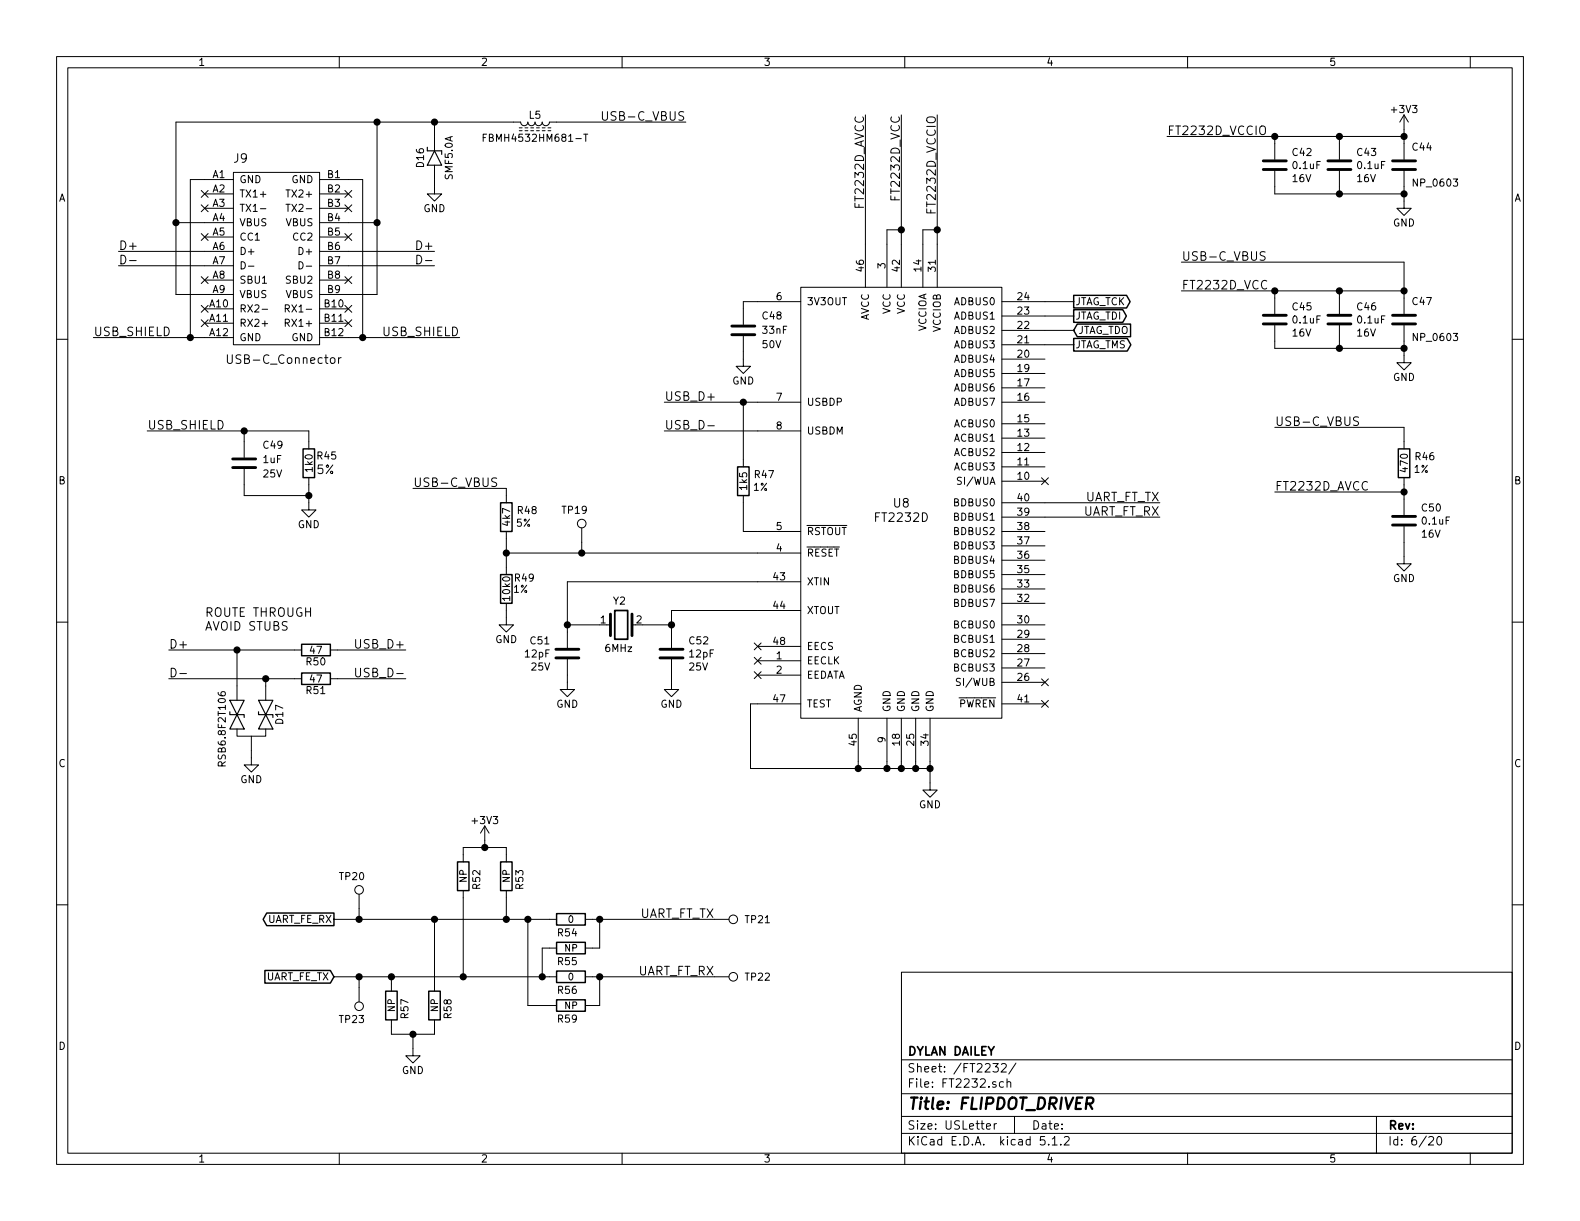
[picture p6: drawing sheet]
<svg xmlns="http://www.w3.org/2000/svg" width="279mm" height="216mm" viewBox="0 0 279 216" stroke-linecap="round" stroke-linejoin="round" font-family="sans-serif">
<g fill="none" stroke="#000" stroke-width=".18">
<path d="M10 10h259.4v195.9h-259.4zM12 12h255.4v191.9h-255.4zM60 10v2M106.5 19.7l.1 1.4a.48 .48 0 0 0 .7 0l.1-1.4M110 10v2M160 10v2M210 10v2M260 10v2M31.1 39.4h10.2M35.6 33.7l1.2 1.2M35.6 36.2l1.2 1.2M36.2 34.3h5.1"/>
<path d="M36.2 36.8h5.1M36.8 33.7l-1.2 1.2M36.8 36.2l-1.2 1.2M41.3 30.5h15.2v30.5h-15.2zM41.3 31.8h-7.6v27.9M46.1 36.9h.9M50.6 33.6h.7M50.6 36.1h.7M50.9 36.1v1.3M56.5 31.8h7.6v27.9M56.5 34.3h5.1M56.5 36.8h5.1"/>
<path d="M56.5 39.4h10.2M61 36.2l1.2 1.2M61 33.7l1.2 1.2M62.2 36.2l-1.2 1.2M62.2 33.7l-1.2 1.2M66.7 21.6v30.5h-10.2M76.8 29.2v5.1h1.3l-1.3 1.3-1.2-1.3h1.2M76.8 21.6v5.1M85.4 24.3h.5M86.1 23.7h-.7v1.3M91.8 22.6h.5M91.8 23.1h.5"/>
<path d="M92.8 22.6h.5M92.8 23.1h.5M93.9 22.6h.5M93.9 23.1h.5M94.9 22.6h.5M94.9 23.1h.5M95.9 22.6h.5M95.9 23.1h.5M96.9 22.6h.5M96.9 23.1h.5M103.2 23.7h.7M103.6 23.7v1.3"/>
<path d="M121.3 21.6h-24.1a.63 .63 0 0 1-.7 .6 .63 .63 0 0 1-.6-.6 .63 .63 0 0 1-.7 .6 .63 .63 0 0 1-.6-.6 .63 .63 0 0 1-.6 .6 .63 .63 0 0 1-.7-.6 .63 .63 0 0 1-.6 .6 .63 .63 0 0 1-.6-.6h-61v30.5h10.2M153 20.3v30.5M159.4 20.3v30.5M163.9 36.9v.7h1.5M164.6 37.1v.5M165.7 20.3v30.5M206.4 24.1h41.9M225.4 30.2v4.1h22.9M225.4 24.1v4.1M236.9 24.1v4.1M236.9 30.2v4.1M248.3 30.2v6.6h1.3l-1.3 1.3-1.3-1.3h1.3"/>
<path d="M248.3 20.3v7.9M248.3 20.3l-.8 1.3M248.3 20.3l.7 1.3M10 60h2M16.5 59.7h24.8M21 44.5h20.3M21 47h20.3M21.4 45.1a.77 .77 0 0 1 .9 .8 .77 .77 0 0 1-.9 .8zM22.9 46.1h1.2M35.6 41.3l1.2 1.2M35.6 48.9l1.2 1.2M35.6 54l1.2 1.2"/>
<path d="M35.6 56.5l1.2 1.3M36.2 54.6h5.1M36.2 57.2h5.1M36.2 41.9h5.1M36.2 49.5h5.1M36.8 41.3l-1.2 1.2M36.8 48.9l-1.2 1.2M36.8 54l-1.2 1.2M36.8 56.5l-1.2 1.3M42.6 46.3a.64 .64 0 0 1 .8 .6 .64 .64 0 0 1-.8 .6zM43.9 47.1h1M46.4 54.7h.9"/>
<path d="M46.4 57.2h.9M50.4 54.6l.7-.1 .1-.2-.1-.3-.2-.1h-.5v1.3M50.4 57.1l.7-.1 .1-.1-.1-.3-.2-.2h-.5v1.3M50.7 54.6l.5 .6M52.9 46.3a.64 .64 0 0 1 .7 .6 .64 .64 0 0 1-.7 .6zM54.2 47.1h.9M56.5 54.6h5.1M56.5 57.2h5.1M56.5 59.7h24.8M56.5 41.9h5.1M56.5 44.5h20.3M56.5 47h20.3"/>
<path d="M56.5 49.5h5.1M61 56.5l1.2 1.3M61 54l1.2 1.2M61 48.9l1.2 1.2M61 41.3l1.2 1.2M62.2 56.5l-1.2 1.3M62.2 54l-1.2 1.2M62.2 48.9l-1.2 1.2M62.2 41.3l-1.2 1.2M73.7 45.1a.77 .77 0 0 1 .9 .8 .77 .77 0 0 1-.9 .8zM75.2 46.1h1.2M131.4 59.4v5.4h1.3l-1.3 1.2-1.2-1.2h1.2"/>
<path d="M141.6 50.8h35.6v76.2h-35.6zM141.6 53.3h-10.2v4.1M159.4 40.6h-2.6v10.2M165.7 40.6h-2.5v10.2M177.2 58.4h12.7M177.2 55.9h12.7M177.2 53.3h12.7M208.9 51.4h39.4M208.9 46.4h39.4v9.1M223.7 44.6a.68 .68 0 0 0-.8 0v.5l.7 .3v.5a.62 .62 0 0 1-.8 0M225.4 51.4v4.1M225.4 57.5v4.1h22.9"/>
<path d="M236.9 51.4v4.1M236.9 57.5v4.1M248.3 57.5v6.6h1.3l-1.3 1.3-1.3-1.3h1.3M267.4 60h2M26 76.2h28.6v3.2M40.2 62.7l.1 1.4a.48 .48 0 0 0 .7 0l.1-1.4M43.2 76.2v4.7M59.9 63.2v1.1M60.3 63.2l-.3 .1-.1 .2M117.5 71.1h24.1M117.5 76.2h24.1M125.2 75.3h1.1"/>
<path d="M131.4 71.1v11.5M177.2 77.5h7.6M177.2 74.9h7.6M177.2 71.1h7.6M177.2 68.6h7.6M177.2 66h7.6M177.2 63.5h7.6M177.2 61h12.7M225.4 75.6h22.9v3.8M240.2 73.8a.68 .68 0 0 0-.8 0v.5l.8 .4v.4a.62 .62 0 0 1-.9 .1M43.2 82.9v4.7h11.4M54.6 84.5v5.7h1.3l-1.3 1.2-1.3-1.2h1.3"/>
<path d="M73 86.4h16.5v2.5M87.8 84.6a.68 .68 0 0 0-.8 0v.5l.8 .3v.5a.62 .62 0 0 1-.9 .1M89.5 97.8h52.1M89.5 94v7.6M102.9 93.3v4.5M131.4 87.6v6.4h10.2M177.2 85.1h7.6M177.2 82.6h7.6M177.2 80h7.6M177.2 99.1h7.6M177.2 96.5h7.6M177.2 94h7.6"/>
<path d="M177.2 91.4h27.9M177.2 88.9h27.9M184.2 84.5l1.2 1.2M185.4 84.5l-1.2 1.2M225.4 87h22.9M248.3 93.1v6.6h1.3l-1.3 1.3-1.3-1.3h1.3M248.3 84.5v6.6M10 110h2M29.8 114.9h23.5M30.3 118.2a.77 .77 0 0 1 .9 .7 .77 .77 0 0 1-.9 .8zM31.8 119.1h1.2M41.9 114.9v8.9"/>
<path d="M58.4 114.9h13.4M62.9 118.2v1.2l.3 .3h.3l.3-.3v-1.2M89.5 106.7v3.8h1.3l-1.3 1.3-1.2-1.3h1.2M100.3 116.6v5.3h1.3l-1.3 1.3-1.2-1.3h1.2M100.3 110.5h5.7M107.3 110.5h.6M111.8 110.5h.6M113.7 110.5h5M118.7 116.6v5.3h1.3l-1.3 1.3-1.2-1.3h1.2M133.4 113.7l1.2 1.2M133.4 116.2l1.2 1.2M133.4 118.8l1.2 1.2"/>
<path d="M134 116.8h7.6M134 119.4h7.6M134 114.3h7.6M134.6 113.7l-1.2 1.2M134.6 116.2l-1.2 1.2M134.6 118.8l-1.2 1.2M141.6 102.9h-41.3v11.7M141.6 108h-22.9v6.6M177.2 118.1h7.6M177.2 115.6h7.6M177.2 113h7.6M177.2 110.5h7.6"/>
<path d="M177.2 106.7h7.6M177.2 104.1h7.6M177.2 101.6h7.6M267.4 110h2M29.8 120h23.5M38.6 122.4v.3a.79 .79 0 0 0 1.3 .1l-.2-.4h-.5l-.1 .4 .2 .2M41.9 128.9v1.3h5.1v-1.3M44.4 130.2v5.1h1.3l-1.3 1.2-1.2-1.2h1.2M47 120v3.8M58.4 120h13.4M141.6 124.5h-8.9v11.4h31.8M151.8 127v8.9"/>
<path d="M156.8 127v8.9M159.4 127v8.9M161.9 127v8.9M164.5 127v12.7h1.2l-1.2 1.3-1.3-1.3h1.3M169.8 120l-.5-.1-.1 .2v.4l.5 .2 .1 .3-.2 .2h-.5M177.2 120.7h7.6M177.2 124.5h7.6M184.2 123.9l1.2 1.2M184.2 120l1.2 1.3M185.4 123.9l-1.2 1.2M185.4 120l-1.2 1.3M10 160h2"/>
<path d="M63.5 158.1v4.5M81.9 152.4v-2.5h7.6v2.5M81.9 157.5v15.2M85.7 146.1l-.7 1.2M85.7 146.1v3.8M85.7 146.1l.8 1.2M89.5 157.5v5.1M267.4 160h2M59.1 162.6h39.3M59.1 172.7h39.3M63.5 172.7v4.5M69.2 172.7v2.6"/>
<path d="M76.8 162.6v12.7M93.3 162.6v15.2h5.1M98.4 167.6h-2.5v5.1M103.5 162.6h25.4M103.5 172.7h25.4M106 172.7v5.1h-2.5M106 162.6v5h-2.5M159.4 171.9h108v32h-108zM69.2 180.3v2.6h7.6v-2.6M73 182.9v3.8h1.3l-1.3 1.3-1.2-1.3h1.2M159.4 197.4h108M159.4 193.4h108"/>
<path d="M159.4 187.4h108M174.4 199.2l.8-.2-.1-.2-.4-.1-.3 .2 .1 .7h.6M175.6 188.1h.9l-.5 .5 .5 .2v.6l-.3 .2-.6-.2M175.8 198.7v1M176.2 198.7l-.3 .1-.1 .2M177.1 188.2l.2-.1h.4l.3 .4-1 1.1h1M177.4 191.3h-.4l-.3 .2 .1 .6 .2 .2 .4-.1M178.1 191.4l.1-.1a.37 .37 0 0 1 .5 .2v.8M178.1 190.8v1.5M179.4 197.4v3M179.7 188l-1.3 1.9M243.4 197.4v6.5"/>
<path d="M60 203.9v2M110 203.9v2M159.4 200.4h108M160 203.9v2M184.7 201h-.7l-.1 .7 .2-.2 .6 .1 .1 .2-.1 .5-.2 .2-.6-.2M185.4 202.3v.2M186.1 201.4l.4-.4v1.5M186.1 202.5h.8M187.6 202.3v.2M188.2 201.1l.2-.1h.4l.3 .4-.9 1.1h.9M210 203.9v2M252.7 201.1l.2-.1h.3l.3 .4-.9 1.1h.9"/>
<path d="M254.3 201h.3a.94 .94 0 0 1 0 1.5 .8 .8 0 0 1-.6-.7 .8 .8 0 0 1 .3-.8zM260 203.9v2"/>
<circle cx="102.9" cy="92.6" r=".76"/>
<circle cx="63.5" cy="157.4" r=".76"/>
<circle cx="63.5" cy="177.9" r=".76"/>
<circle cx="129.7" cy="172.7" r=".76"/>
<circle cx="129.7" cy="162.6" r=".76"/>
</g>
<path d="M192.1 195.1h.8a.56 .56 0 0 0 .4-.4 .56 .56 0 0 0-.3-.6h-.7l-.3 2M192.6 195.1l.5 1" fill="none" stroke="#000" stroke-width=".41"/>
<path d="M75.6 26.7h2.5v.6M76.8 26.7l1.3 2.5h-2.5zM40.6 123.8h2.6l-1.3 2.6zM40.6 125.9v.5h2.6v.5M41.9 126.4l1.3 2.5h-2.6zM45.7 123.8h2.6l-1.3 2.6zM45.7 125.9v.5h2.6v.5M47 126.4l1.3 2.5h-2.6z" fill="none" stroke="#000" stroke-width=".2"/>
<g fill="#000" stroke="#000" stroke-width=".25">
<circle cx="31.1" cy="39.4" r=".51"/>
<circle cx="66.7" cy="21.6" r=".51"/>
<circle cx="66.7" cy="39.4" r=".51"/>
<circle cx="76.8" cy="21.6" r=".51"/>
<circle cx="225.4" cy="24.1" r=".51"/>
<circle cx="236.9" cy="34.3" r=".51"/>
<circle cx="236.9" cy="24.1" r=".51"/>
<circle cx="248.3" cy="24.1" r=".51"/>
<circle cx="248.3" cy="34.3" r=".51"/>
<circle cx="33.7" cy="59.7" r=".51"/>
<circle cx="64.1" cy="59.7" r=".51"/>
<circle cx="159.4" cy="40.6" r=".51"/>
<circle cx="165.7" cy="40.6" r=".51"/>
<circle cx="225.4" cy="51.4" r=".51"/>
<circle cx="236.9" cy="51.4" r=".51"/>
<circle cx="248.3" cy="51.4" r=".51"/>
<circle cx="43.2" cy="76.2" r=".51"/>
<circle cx="131.4" cy="71.1" r=".51"/>
<circle cx="236.9" cy="61.6" r=".51"/>
<circle cx="248.3" cy="61.6" r=".51"/>
<circle cx="54.6" cy="87.6" r=".51"/>
<circle cx="89.5" cy="97.8" r=".51"/>
<circle cx="102.9" cy="97.8" r=".51"/>
<circle cx="248.3" cy="87" r=".51"/>
<circle cx="41.9" cy="114.9" r=".51"/>
<circle cx="100.3" cy="110.5" r=".51"/>
<circle cx="118.7" cy="110.5" r=".51"/>
<circle cx="47" cy="120" r=".51"/>
<circle cx="151.8" cy="135.9" r=".51"/>
<circle cx="156.8" cy="135.9" r=".51"/>
<circle cx="159.4" cy="135.9" r=".51"/>
<circle cx="161.9" cy="135.9" r=".51"/>
<circle cx="164.5" cy="135.9" r=".51"/>
<circle cx="85.7" cy="149.9" r=".51"/>
<circle cx="63.5" cy="172.7" r=".51"/>
<circle cx="63.5" cy="162.6" r=".51"/>
<circle cx="69.2" cy="172.7" r=".51"/>
<circle cx="76.8" cy="162.6" r=".51"/>
<circle cx="81.9" cy="172.7" r=".51"/>
<circle cx="89.5" cy="162.6" r=".51"/>
<circle cx="93.3" cy="162.6" r=".51"/>
<circle cx="95.9" cy="172.7" r=".51"/>
<circle cx="106" cy="162.6" r=".51"/>
<circle cx="106" cy="172.7" r=".51"/>
<circle cx="73" cy="182.9" r=".51"/>
</g>
<g fill="none" stroke="#000" stroke-width=".51">
<path d="M223.4 30h4.1M223.4 28.4h4.1M234.8 30h4.1M234.8 28.4h4.1M246.3 30h4M246.3 28.4h4M129.4 59.2h4.1M129.4 57.7h4.1M223.4 57.3h4.1M223.4 55.8h4.1M234.8 57.3h4.1M234.8 55.8h4.1"/>
<path d="M246.3 57.3h4M246.3 55.8h4M41.1 82.7h4.1M41.1 81.2h4.1M246.3 92.8h4M246.3 91.3h4M98.3 116.3h4.1M98.3 114.8h4.1M107.9 108.6v3.8M111.8 108.6v3.8M116.7 116.3h4.1M116.7 114.8h4.1"/>
</g>
<g fill="none" stroke="#000" stroke-width=".25">
<path d="M189.9 52.2h9.3l.6 1.1-.6 1.2h-9.3zM189.9 54.8h8.7l.6 1.1-.6 1.1h-8.7zM189.9 59.8h9.4l.7 1.2-.7 1.1h-9.4zM190.5 57.3h9.4v2.2h-9.4l-.6-1.1zM53.6 79.4h2v5.1h-2zM247.3 79.4h2v5.1h-2zM88.5 88.9h2.1v5.1h-2.1zM130.4 82.6h2.1v5h-2.1zM53.3 113.9h5.1v2.1h-5.1zM53.3 119h5.1v2h-5.1zM88.5 101.6h2.1v5.1h-2.1zM80.9 152.4h2v5.1h-2z"/>
<path d="M88.5 152.4h2.1v5.1h-2.1zM46.8 171.6h11.6l.7 1.1-.7 1.1h-11.6zM47.2 161.4h11.9v2.3h-11.9l-.7-1.1zM68.2 175.3h2v5h-2zM75.8 175.3h2.1v5h-2.1zM98.4 161.5h5.1v2.1h-5.1zM98.4 171.7h5.1v2h-5.1zM98.4 166.6h5.1v2.1h-5.1zM98.4 176.8h5.1v2h-5.1z"/>
</g>
<path d="M108.7 108h2.3v5h-2.3z" fill="none" stroke="#000" stroke-width=".3"/>
<text font-size="2.8" x="160.4" y="196.2">Title: FLIPDOT_DRIVER</text>
<g font-size="2.1">
<text x="107.5" y="21.3">USB-C_VBUS</text>
<text x="206.4" y="23.9">FT2232D_VCCIO</text>
<text x="41.4" y="28.8">J9</text>
<text x="159.1" y="34.8" transform="rotate(-90 159.1 34.8)">FT2232D_VCC</text>
<text x="152.8" y="36.4" transform="rotate(-90 152.8 36.4)">FT2232D_AVCC</text>
<text x="165.5" y="37.1" transform="rotate(-90 165.5 37.1)">FT2232D_VCCIO</text>
<text x="21" y="44.2">D+</text>
<text x="74.1" y="44.2">D+</text>
<text x="208.9" y="46.1">USB-C_VBUS</text>
<text x="208.9" y="51.2">FT2232D_VCC</text>
<text x="16.5" y="59.4">USB_SHIELD</text>
<text x="67.8" y="59.4">USB_SHIELD</text>
<text x="40.9" y="64.3">USB-C_Connector</text>
<text x="117.5" y="70.9">USB_D+</text>
<text x="26" y="75.9">USB_SHIELD</text>
<text x="117.5" y="75.9">USB_D-</text>
<text x="225.4" y="75.3">USB-C_VBUS</text>
<text x="56" y="83.8">5%</text>
<text x="73" y="86.1">USB-C_VBUS</text>
<text x="158" y="89.7">U8</text>
<text x="191.5" y="88.6">UART_FT_TX</text>
<text x="225.4" y="86.7">FT2232D_AVCC</text>
<text x="155" y="92.3">FT2232D</text>
<text x="191.3" y="91.2">UART_FT_RX</text>
<text x="36.2" y="109.1">ROUTE THROUGH</text>
<text x="36.2" y="111.5">AVOID STUBS</text>
<text x="29.8" y="114.7">D+</text>
<text x="63.3" y="114.7">USB_D+</text>
<text x="63.9" y="119.8">USB_D-</text>
<text x="112.8" y="162.3">UART_FT_TX</text>
<text x="112.6" y="172.5">UART_FT_RX</text>
<text x="160.4" y="189.6">Sheet: /FT2232/</text>
<text x="160.4" y="186.6">DYLAN DAILEY</text>
<text x="160.4" y="192.3">File: FT2232.sch</text>
<text x="160.4" y="202.5">KiCad E.D.A. kicad 5.1.2</text>
<text x="160.4" y="199.7">Size: USLetter</text>
<text x="182.4" y="199.7">Date:</text>
<text x="245.4" y="199.7">Rev:</text>
<text x="245.4" y="202.5">Id: 6/20</text>
</g>
<g font-size="1.8">
<text x="35" y="11.6">1</text>
<text x="85" y="11.6">2</text>
<text x="135" y="11.6">3</text>
<text x="185" y="11.6">4</text>
<text x="235" y="11.6">5</text>
<text x="93.6" y="21">L5</text>
<text x="246.2" y="20">+3V3</text>
<text x="75" y="29.5" transform="rotate(-90 75 29.5)">D16</text>
<text x="86.4" y="25.1">FBMH4532HM681-T</text>
<text x="228.6" y="27.6">C42</text>
<text x="228.7" y="29.9">0.1uF</text>
<text x="240.1" y="27.6">C43</text>
<text x="240.2" y="29.9">0.1uF</text>
<text x="249.8" y="26.6">C44</text>
<text x="10.4" y="35.6">A</text>
<text x="37.6" y="31.5">A1</text>
<text x="37.6" y="34">A2</text>
<text x="42.3" y="32.4">GND</text>
<text x="42.3" y="34.9">TX1+</text>
<text x="51.2" y="34.9">TX2+</text>
<text x="51.6" y="32.4">GND</text>
<text x="57.9" y="31.5">B1</text>
<text x="57.9" y="34">B2</text>
<text x="80.1" y="31.7" transform="rotate(-90 80.1 31.7)">SMF5.0A</text>
<text x="228.6" y="32.2">16V</text>
<text x="240" y="32.2">16V</text>
<text x="250.1" y="33">NP_0603</text>
<text x="267.8" y="35.6">A</text>
<text x="37.6" y="36.6">A3</text>
<text x="37.6" y="39.1">A4</text>
<text x="37.6" y="41.7">A5</text>
<text x="42.3" y="37.5">TX1-</text>
<text x="42.3" y="40">VBUS</text>
<text x="50.6" y="40">VBUS</text>
<text x="51.7" y="37.5">TX2-</text>
<text x="57.9" y="36.6">B3</text>
<text x="57.9" y="39.1">B4</text>
<text x="57.9" y="41.7">B5</text>
<text x="74.9" y="37.5">GND</text>
<text x="246.3" y="40.1">GND</text>
<text x="37.6" y="44.2">A6</text>
<text x="37.6" y="46.7">A7</text>
<text x="42.3" y="42.5">CC1</text>
<text x="42.3" y="45.1">D+</text>
<text x="52" y="42.5">CC2</text>
<text x="53.2" y="45.1">D+</text>
<text x="57.9" y="44.2">B6</text>
<text x="57.9" y="46.7">B7</text>
<text x="152.8" y="48" transform="rotate(-90 152.8 48)">46</text>
<text x="156.6" y="47.5" transform="rotate(-90 156.6 47.5)">3</text>
<text x="159.1" y="48" transform="rotate(-90 159.1 48)">42</text>
<text x="162.9" y="48" transform="rotate(-90 162.9 48)">14</text>
<text x="165.5" y="48" transform="rotate(-90 165.5 48)">31</text>
<text x="37.6" y="49.3">A8</text>
<text x="37.6" y="51.8">A9</text>
<text x="42.3" y="50.2">SBU1</text>
<text x="42.3" y="52.7">VBUS</text>
<text x="50.6" y="52.7">VBUS</text>
<text x="50.8" y="50.2">SBU2</text>
<text x="57.9" y="49.3">B8</text>
<text x="57.9" y="51.8">B9</text>
<text x="137.3" y="53.1">6</text>
<text x="142.6" y="54">3V3OUT</text>
<text x="168.9" y="54">ADBUS0</text>
<text x="180" y="53.1">24</text>
<text x="190.1" y="54">JTAG_TCK</text>
<text x="249.8" y="53.9">C47</text>
<text x="37.1" y="54.4">A10</text>
<text x="37.1" y="56.9">A11</text>
<text x="37.1" y="59.4">A12</text>
<text x="42.3" y="55.2">RX2-</text>
<text x="42.3" y="57.8">RX2+</text>
<text x="51" y="57.8">RX1+</text>
<text x="51.5" y="55.2">RX1-</text>
<text x="57.4" y="54.4">B10</text>
<text x="57.4" y="56.9">B11</text>
<text x="57.4" y="59.4">B12</text>
<text x="134.9" y="56.5">C48</text>
<text x="135" y="59">33nF</text>
<text x="153.7" y="56.8" transform="rotate(-90 153.7 56.8)">AVCC</text>
<text x="157.5" y="55.5" transform="rotate(-90 157.5 55.5)">VCC</text>
<text x="160" y="55.5" transform="rotate(-90 160 55.5)">VCC</text>
<text x="163.8" y="58.7" transform="rotate(-90 163.8 58.7)">VCCIOA</text>
<text x="166.4" y="58.7" transform="rotate(-90 166.4 58.7)">VCCIOB</text>
<text x="168.9" y="59.1">ADBUS2</text>
<text x="168.9" y="56.5">ADBUS1</text>
<text x="180" y="58.2">22</text>
<text x="180" y="55.6">23</text>
<text x="190.1" y="56.5">JTAG_TDI</text>
<text x="190.7" y="59.1">JTAG_TDO</text>
<text x="228.6" y="59.5">16V</text>
<text x="228.6" y="54.9">C45</text>
<text x="228.7" y="57.2">0.1uF</text>
<text x="240" y="59.5">16V</text>
<text x="240.1" y="54.9">C46</text>
<text x="240.2" y="57.2">0.1uF</text>
<text x="42.3" y="60.3">GND</text>
<text x="51.6" y="60.3">GND</text>
<text x="134.9" y="61.6">50V</text>
<text x="168.9" y="64.1">ADBUS4</text>
<text x="168.9" y="61.6">ADBUS3</text>
<text x="180" y="65.8">19</text>
<text x="180" y="63.2">20</text>
<text x="180" y="60.7">21</text>
<text x="190.1" y="61.6">JTAG_TMS</text>
<text x="250.1" y="60.3">NP_0603</text>
<text x="129.5" y="68">GND</text>
<text x="137.3" y="70.9">7</text>
<text x="142.6" y="71.8">USBDP</text>
<text x="168.9" y="71.8">ADBUS7</text>
<text x="168.9" y="69.2">ADBUS6</text>
<text x="168.9" y="66.7">ADBUS5</text>
<text x="180" y="70.9">16</text>
<text x="180" y="68.3">17</text>
<text x="246.3" y="67.4">GND</text>
<text x="137.3" y="75.9">8</text>
<text x="142.6" y="76.8">USBDM</text>
<text x="168.9" y="75.6">ACBUS0</text>
<text x="180" y="77.2">13</text>
<text x="180" y="74.7">15</text>
<text x="46.6" y="81.9">1uF</text>
<text x="46.6" y="79.3">C49</text>
<text x="55.3" y="83.4" transform="rotate(-90 55.3 83.4)">1k0</text>
<text x="56.2" y="81.3">R45</text>
<text x="168.9" y="83.2">ACBUS3</text>
<text x="168.9" y="80.6">ACBUS2</text>
<text x="168.9" y="78.1">ACBUS1</text>
<text x="180" y="82.3">11</text>
<text x="180" y="79.8">12</text>
<text x="249" y="83.4" transform="rotate(-90 249 83.4)">470</text>
<text x="250.1" y="83.6">1%</text>
<text x="250.3" y="81.4">R46</text>
<text x="10.4" y="85.6">B</text>
<text x="46.6" y="84.4">25V</text>
<text x="132.1" y="86.6" transform="rotate(-90 132.1 86.6)">1k5</text>
<text x="133.2" y="86.8">1%</text>
<text x="133.5" y="84.6">R47</text>
<text x="168.9" y="89.5">BDBUS0</text>
<text x="169.8" y="85.7">SI/WUA</text>
<text x="180" y="84.8">10</text>
<text x="180" y="88.6">40</text>
<text x="267.8" y="85.6">B</text>
<text x="52.7" y="93.4">GND</text>
<text x="90.2" y="92.9" transform="rotate(-90 90.2 92.9)">4k7</text>
<text x="91.3" y="93.1">5%</text>
<text x="91.6" y="90.9">R48</text>
<text x="99.5" y="90.9">TP19</text>
<text x="137.3" y="93.7">5</text>
<text x="142.6" y="94.6">RSTOUT</text>
<text x="168.9" y="94.6">BDBUS2</text>
<text x="168.9" y="92.1">BDBUS1</text>
<text x="180" y="93.7">38</text>
<text x="180" y="91.2">39</text>
<text x="251.5" y="95.1">16V</text>
<text x="251.5" y="90.4">C50</text>
<text x="251.6" y="92.8">0.1uF</text>
<text x="137.3" y="97.5">4</text>
<text x="142.6" y="98.4">RESET</text>
<text x="168.9" y="99.7">BDBUS4</text>
<text x="168.9" y="97.2">BDBUS3</text>
<text x="180" y="101.3">35</text>
<text x="180" y="98.8">36</text>
<text x="180" y="96.3">37</text>
<text x="90.2" y="106.1" transform="rotate(-90 90.2 106.1)">10k0</text>
<text x="90.8" y="104.8">1%</text>
<text x="91.1" y="102.8">R49</text>
<text x="108.5" y="106.9">Y2</text>
<text x="136.8" y="102.6">43</text>
<text x="136.8" y="107.7">44</text>
<text x="142.6" y="103.5">XTIN</text>
<text x="168.9" y="107.3">BDBUS7</text>
<text x="168.9" y="104.8">BDBUS6</text>
<text x="168.9" y="102.2">BDBUS5</text>
<text x="180" y="106.4">32</text>
<text x="180" y="103.9">33</text>
<text x="246.3" y="102.9">GND</text>
<text x="87.6" y="113.7">GND</text>
<text x="93.9" y="113.9">C51</text>
<text x="106.2" y="110.2">1</text>
<text x="112.5" y="110.2">2</text>
<text x="121.9" y="113.9">C52</text>
<text x="142.6" y="108.6">XTOUT</text>
<text x="168.9" y="113.7">BCBUS1</text>
<text x="168.9" y="111.1">BCBUS0</text>
<text x="180" y="112.8">29</text>
<text x="180" y="110.2">30</text>
<text x="54.2" y="117.7">R50</text>
<text x="54.9" y="115.6">47</text>
<text x="92.9" y="116.3">12pF</text>
<text x="94" y="118.6">25V</text>
<text x="107.1" y="115.3">6MHz</text>
<text x="121.9" y="118.6">25V</text>
<text x="122" y="116.3">12pF</text>
<text x="136.8" y="114">48</text>
<text x="137.3" y="116.6">1</text>
<text x="137.3" y="119.1">2</text>
<text x="142.6" y="117.5">EECLK</text>
<text x="142.6" y="114.9">EECS</text>
<text x="168.9" y="118.7">BCBUS3</text>
<text x="168.9" y="116.2">BCBUS2</text>
<text x="180" y="117.9">27</text>
<text x="180" y="115.3">28</text>
<text x="54.2" y="122.7">R51</text>
<text x="54.9" y="120.7">47</text>
<text x="98.4" y="125.1">GND</text>
<text x="116.8" y="125.1">GND</text>
<text x="136.8" y="124.2">47</text>
<text x="142.6" y="120">EEDATA</text>
<text x="142.6" y="125.1">TEST</text>
<text x="152.4" y="126" transform="rotate(-90 152.4 126)">AGND</text>
<text x="157.5" y="126" transform="rotate(-90 157.5 126)">GND</text>
<text x="160" y="126" transform="rotate(-90 160 126)">GND</text>
<text x="162.6" y="126" transform="rotate(-90 162.6 126)">GND</text>
<text x="165.1" y="126" transform="rotate(-90 165.1 126)">GND</text>
<text x="169.6" y="125.1">PWREN</text>
<text x="169.8" y="121.3">SI/WUB</text>
<text x="180" y="120.4">26</text>
<text x="180" y="124.2">41</text>
<text x="50.1" y="128" transform="rotate(-90 50.1 128)">D17</text>
<text x="151.5" y="131.8" transform="rotate(-90 151.5 131.8)">45</text>
<text x="156.6" y="131.3" transform="rotate(-90 156.6 131.3)">9</text>
<text x="159.1" y="131.8" transform="rotate(-90 159.1 131.8)">18</text>
<text x="161.7" y="131.8" transform="rotate(-90 161.7 131.8)">25</text>
<text x="164.2" y="131.8" transform="rotate(-90 164.2 131.8)">34</text>
<text x="10.4" y="135.6">C</text>
<text x="39.9" y="135.1" transform="rotate(-90 39.9 135.1)">RSB6.8F2T106</text>
<text x="267.8" y="135.6">C</text>
<text x="42.5" y="138.5">GND</text>
<text x="162.5" y="142.9">GND</text>
<text x="83.6" y="145.7">+3V3</text>
<text x="60.1" y="155.6">TP20</text>
<text x="84.9" y="157.2" transform="rotate(-90 84.9 157.2)">R52</text>
<text x="92.6" y="157.2" transform="rotate(-90 92.6 157.2)">R53</text>
<text x="47.2" y="163.2">UART_FE_RX</text>
<text x="98.7" y="165.6">R54</text>
<text x="131.9" y="163.2">TP21</text>
<text x="46.9" y="173.4">UART_FE_TX</text>
<text x="98.7" y="170.7">R55</text>
<text x="131.9" y="173.4">TP22</text>
<text x="98.7" y="175.7">R56</text>
<text x="10.4" y="185.6">D</text>
<text x="60.1" y="180.9">TP23</text>
<text x="72.2" y="180" transform="rotate(-90 72.2 180)">R57</text>
<text x="79.9" y="180" transform="rotate(-90 79.9 180)">R58</text>
<text x="98.7" y="180.8">R59</text>
<text x="267.8" y="185.6">D</text>
<text x="71.1" y="189.9">GND</text>
<text x="35" y="205.5">1</text>
<text x="85" y="205.5">2</text>
<text x="135" y="205.5">3</text>
<text x="185" y="205.5">4</text>
<text x="235" y="205.5">5</text>
</g>
<g font-size="1.7">
<text x="82.5" y="156.1" transform="rotate(-90 82.5 156.1)">NP</text>
<text x="90.1" y="156.1" transform="rotate(-90 90.1 156.1)">NP</text>
<text x="100.5" y="163.2">0</text>
<text x="99.8" y="168.2">NP</text>
<text x="100.5" y="173.3">0</text>
<text x="69.8" y="178.9" transform="rotate(-90 69.8 178.9)">NP</text>
<text x="77.4" y="178.9" transform="rotate(-90 77.4 178.9)">NP</text>
<text x="99.8" y="178.4">NP</text>
</g>
</svg>
